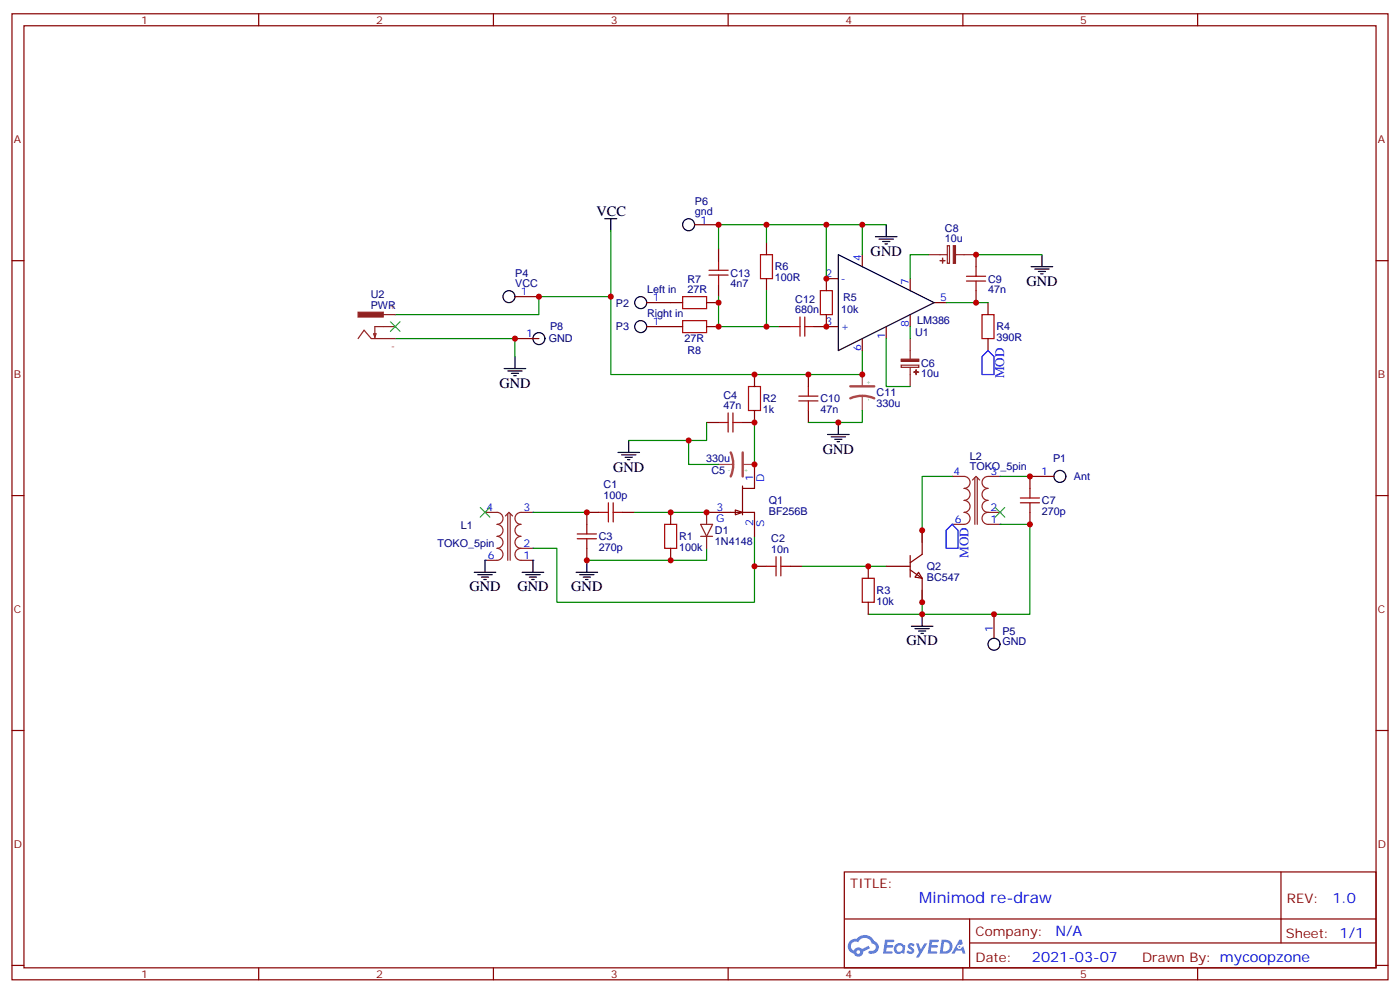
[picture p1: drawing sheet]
<svg xmlns="http://www.w3.org/2000/svg" width="412mm" height="292mm" viewBox="0 0 412 292" stroke-linecap="round" stroke-linejoin="round" font-family="sans-serif">
<g fill="none" stroke="#870000" stroke-width=".35">
<path d="M3.5 4.1h405.4v284.3h-405.4zM7.1 7.6h398.2v277.3h-398.2zM76.2 4.1v3.5M145.3 4.1v3.5M214.5 4.1v3.5M283.6 4.1v3.5M352.8 4.1v3.5M3.5 76.7h3.6M405.3 76.7h3.6M3.5 145.9h3.6M405.3 145.9h3.6M3.5 215h3.6"/>
<path d="M405.3 215h3.6M248.7 256.6h156.6v28.3h-156.6zM377.3 256.7v20.8M248.7 270.5h156.5M285.6 277.5h119.6M285.6 270.5v14.1M3.5 284.2h3.6M76.2 284.9v3.5M145.3 284.9v3.5M214.5 284.9v3.5M283.6 284.9v3.5M352.8 284.9v3.5"/>
<path d="M405.3 284.2h3.6"/>
</g>
<g fill="#5487ff">
<path d="M267.7 277.8a1.22 1.22 0 0 1 1.7 .3l-.4 .6a.47 .47 0 0 0-.3-.4 .47 .47 0 0 0-.5 .1l.1 .3a1.14 1.14 0 0 1 .8 1.7 1.14 1.14 0 0 1-1.9 0l-.2-.2 .5-.5 .7 .4a.29 .29 0 0 0 .3-.2 .29 .29 0 0 0-.2-.4 1.04 1.04 0 0 1-.6-1.7z"/>
<path d="M260.7 276.6h2.4l.3 .2-.2 .5h-1.8l-.1 .9h1.5l.3 .3-.3 .4h-1.6l-.2 1.1 1.7 .1 .2 .3-.2 .3h-2.6z"/>
<path d="M273.8 276.6h2.4l.3 .2-.1 .5h-1.8l-.2 .9h1.6l.3 .3-.4 .4h-1.6l-.1 1.1 1.7 .1 .2 .3-.2 .3h-2.6z"/>
<path d="M282.6 276.6h.7l.3 1.2-.6 .3a.69 .69 0 0 0-1 .3 .69 .69 0 0 0 .4 1 .69 .69 0 0 0 .9-.6l.5-.3 .6 2.2h-.8l-.2-.9h-1.8l-.5 .9h-.8z"/>
<path d="M269.8 277.7h.8l.6 1.8 1.1-1.8h.9l-2.6 4.1h-.8l.9-1.5z"/>
<path d="M277.4 276.6l-.6 4.1h1.3a2.11 2.11 0 0 0 2.5-2.1 2.11 2.11 0 0 0-2.5-2zM278.1 277.3a1.39 1.39 0 0 1 1.7 1.4 1.39 1.39 0 0 1-1.8 1.3h-.3z"/>
<path d="M263.7 278.2a1.54 1.54 0 0 0-.1 2.1 1.54 1.54 0 0 0 2.2 .2l.6 .2 .3-2.3-.2-.2-.4-.1a1.49 1.49 0 0 0-2.4 .1zM264 279.2a.94 .94 0 0 1 1.8 0 .94 .94 0 0 1-1.8 0z"/>
<path d="M250.4 276.9a2.18 2.18 0 0 0 1.1 3.8 1.44 1.44 0 0 0 1.6 .9 1.44 1.44 0 0 0 1.2-1.5l2-1-.5-.7-1.9 .9a1.47 1.47 0 0 0-2.4 .5 1.39 1.39 0 0 1-.7-2 1.39 1.39 0 0 1 2-.4 2.12 2.12 0 0 1 2.2-1.3 2.12 2.12 0 0 1 1.9 1.6 1.14 1.14 0 0 1 1.1 1.5 1.14 1.14 0 0 1-1.7 .7 .43 .43 0 0 0-.5 .3 .43 .43 0 0 0 .4 .5 1.98 1.98 0 0 0 2.5-1.2 1.98 1.98 0 0 0-1.2-2.5 3.1 3.1 0 0 0-5.3-.7l-.9 .1zM252.3 280.2a.55 .55 0 0 1 1.1 0 .55 .55 0 0 1-1.1 0z"/>
<circle cx="282.6" cy="278.7" r=".26"/>
</g>
<g fill="none" stroke="#a10000" stroke-width=".35">
<path d="M220.5 113.8h3.5v7h-3.5zM170 158.6h5.7M170 157.2h5.7M172.9 154.3v2.9M172.9 158.6v2.8M176.4 150.8h2.8M179.2 148v5.6M180.6 150.8h2.8M180.6 148v5.6M195.8 154.3h3.5v7.1h-3.5zM225.8 166.7h2.8M228.6 163.9v5.6"/>
<path d="M230 166.7h2.8M230 163.9v5.6"/>
</g>
<path d="M222.2 110.2v3.6M222.2 120.8v3.6M176.4 150.8h-3.5v3.5M183.4 150.8h3.6M197.6 150.8v3.5M172.9 161.4v3.5M197.6 161.4v3.5M222.2 166.7h3.6M232.8 166.7h3.6" fill="none" stroke="#870000" stroke-width=".35"/>
<path d="M178.2 64.4h3.5M179.9 64.4v3.5M268.5 184.3h6.3M269.5 185h4.3M270.6 185.7h2.1M271.3 186.4h.7M271.6 180.8v3.5" fill="none" stroke="#000" stroke-width=".35"/>
<path d="M148.9 151.9l1-1.1 1.1 1.1M149.6 151.2v13.7M150.3 151.2v13.7M157 150.8h-3.5a1.76 1.76 0 0 0-1.8 1.8 1.76 1.76 0 0 0 1.8 1.7 1.76 1.76 0 0 0-1.8 1.8 1.76 1.76 0 0 0 1.8 1.8 1.76 1.76 0 0 0-1.8 1.7 1.76 1.76 0 0 0 1.8 1.8 1.76 1.76 0 0 0-1.8 1.8 1.76 1.76 0 0 0 1.8 1.7h3.5" fill="none" stroke="#8c2424" stroke-width=".35"/>
<g fill="#00f">
<circle cx="157" cy="164.9" r=".18"/>
<circle cx="157" cy="150.8" r=".18"/>
</g>
<path d="M142.9 150.8h3.5a1.76 1.76 0 0 1 1.8 1.8 1.76 1.76 0 0 1-1.8 1.7 1.76 1.76 0 0 1 1.8 1.8 1.76 1.76 0 0 1-1.8 1.8 1.76 1.76 0 0 1 1.8 1.7 1.76 1.76 0 0 1-1.8 1.8 1.76 1.76 0 0 1 1.8 1.8 1.76 1.76 0 0 1-1.8 1.7h-3.5" fill="none" stroke="#8c2424" stroke-width=".35"/>
<g fill="#00f">
<circle cx="142.9" cy="164.9" r=".18"/>
<circle cx="157" cy="161.4" r=".18"/>
</g>
<path d="M153.5 161.4h3.5" fill="none" stroke="#8c2424" stroke-width=".35"/>
<circle cx="142.9" cy="150.8" r=".18" fill="#870000"/>
<path d="M286.5 141.3l1-1.1 1.1 1.1M287.2 140.6v13.7M287.9 140.6v13.7M294.6 140.2h-3.6a1.76 1.76 0 0 0-1.7 1.8 1.76 1.76 0 0 0 1.7 1.8 1.76 1.76 0 0 0-1.7 1.7 1.76 1.76 0 0 0 1.7 1.8 1.76 1.76 0 0 0-1.7 1.7 1.76 1.76 0 0 0 1.7 1.8 1.76 1.76 0 0 0-1.7 1.8 1.76 1.76 0 0 0 1.7 1.7h3.6" fill="none" stroke="#8c2424" stroke-width=".35"/>
<g fill="#00f">
<circle cx="294.6" cy="154.3" r=".18"/>
<circle cx="294.6" cy="140.2" r=".18"/>
</g>
<path d="M280.5 140.2h3.5a1.76 1.76 0 0 1 1.7 1.8 1.76 1.76 0 0 1-1.7 1.8 1.76 1.76 0 0 1 1.7 1.7 1.76 1.76 0 0 1-1.7 1.8 1.76 1.76 0 0 1 1.7 1.7 1.76 1.76 0 0 1-1.7 1.8 1.76 1.76 0 0 1 1.8 1.8 1.76 1.76 0 0 1-1.8 1.7h-3.5" fill="none" stroke="#8c2424" stroke-width=".35"/>
<g fill="#00f">
<circle cx="280.5" cy="154.3" r=".18"/>
<circle cx="294.6" cy="150.8" r=".18"/>
</g>
<path d="M291 150.8h3.6" fill="none" stroke="#8c2424" stroke-width=".35"/>
<circle cx="280.5" cy="140.2" r=".18" fill="#870000"/>
<g fill="none" stroke="#008700" stroke-width=".35">
<path d="M179.9 67.9v42.3h74.1v-7M225.8 66.1h-14.1v7.1M243.4 66.1h-17.6v5.3M254 75v-8.9h-10.6v15.9M254 66.1h7.1M273.4 75h-5.3v7M287.5 75h19.4M116.4 99.7h35.3v5.3M179.9 87.3h-21.2v5.3h-42.3M211.7 87.3v8.8h14.1M225.8 85.5v10.6h3.5M261.1 99.7v14.1h7"/>
<path d="M268.1 96.1v3.6M278.7 89.1h12.3M202.8 129.6v7.1h8.9M208.1 124.4v5.2h-22.9M222.2 124.4v12.3M254 120.8v3.6h-15.9M157 150.8h15.9M187 150.8h21.1M222.2 157.9v19.4h-58.2v-15.9h-7M280.5 140.2h-8.9v19.4M294.6 154.3h8.8v26.5h-31.8M294.6 140.2h8.8"/>
<path d="M208.1 161.4v3.5h-35.2M236.4 166.7h24.7M271.6 173.7v7.1h-15.8"/>
</g>
<g fill="none" stroke="#000" stroke-width=".35">
<path d="M246.9 75l28.3 14.1-28.3 14.1zM257.9 69.7h6.3M258.9 70.4h4.3M260 71.1h2.1M260.7 71.8h.7M261.1 66.1v3.6M303.7 78.5h6.4M304.8 79.2h4.2M305.9 79.9h2.1M306.9 75v3.5M306.6 80.6h.7M148.5 108.5h6.4"/>
<path d="M149.6 109.2h4.2M150.6 109.9h2.2M151.3 110.6h.7M151.7 105v3.5M182 133.2h6.4M183.1 133.9h4.2M184.1 134.6h2.2M184.9 135.3h.7M185.2 129.6v3.6M243.8 127.9h6.3M244.8 128.6h4.3M245.9 129.3h2.1"/>
<path d="M246.6 130h.7M246.9 124.4v3.5M153.8 168.5h6.4M154.9 169.2h4.2M155.9 169.9h2.1M156.6 170.6h.7M157 164.9v3.6M169.7 168.5h6.3M170.7 169.2h4.3M171.8 169.9h2.1M172.5 170.6h.7M172.9 164.9v3.6"/>
<circle cx="202.8" cy="66.1" r="1.76"/>
<circle cx="149.9" cy="87.3" r="1.76"/>
<circle cx="158.7" cy="99.7" r="1.76"/>
<circle cx="188.7" cy="96.1" r="1.76"/>
<circle cx="188.7" cy="89.1" r="1.76"/>
<circle cx="312.2" cy="140.2" r="1.76"/>
<circle cx="292.8" cy="189.6" r="1.76"/>
</g>
<path d="M115 94.7l2.8 2.8M117.8 94.7l-2.8 2.8M141.5 149.4l2.8 2.8M144.3 149.4l-2.8 2.8M293.2 149.4l2.8 2.8M296 149.4l-2.8 2.8" fill="none" stroke="#3c3" stroke-width=".35"/>
<g fill="none" stroke="#a10000" stroke-width=".35">
<path d="M208.8 79.6h5.7M211.7 76.7v2.9M224 75h3.5v7h-3.5zM287.5 78.5v2.8M201.1 87.3h7v3.5h-7zM201.1 94.4h7v3.5h-7zM208.8 81h5.7M211.7 81v2.8M232.8 96.1h2.9M235.7 93.3v5.7M237.1 96.1h2.8M237.1 93.3v5.7"/>
<path d="M241.7 85.5h3.5v7.1h-3.5zM284.7 82.7h5.6M284.7 81.3h5.6M287.5 82.7v2.8M289.3 92.6h3.5v7.1h-3.5zM235.3 118h5.6M235.3 116.6h5.6M238.1 113.8v2.8M238.1 118v2.8M211.7 124.4h2.8M214.5 121.5v5.7M215.9 124.4h2.8"/>
<path d="M215.9 121.5v5.7M300.6 148h5.6M300.6 146.6h5.6M303.4 143.8v2.8M303.4 148v2.8M254 170.2h3.5v7.1h-3.5z"/>
</g>
<g fill="none" stroke="#870000" stroke-width=".35">
<path d="M204.6 66.1h7.1M211.7 73.2v3.5M225.8 71.4v3.6M254 75v3.5M287.5 75v3.5M151.7 87.3h7M151.7 99.7h7M190.5 96.1h10.6M190.5 89.1h10.6M208.1 96.1h3.6M208.1 89.1h3.6M211.7 83.8v3.5"/>
<path d="M225.8 82v3.5M229.3 96.1h3.5M239.9 96.1h7M243.4 92.6v3.5M246.9 82h-3.5v3.5M254 99.7v3.5M261.1 96.1v3.6M268.1 82v3.5M268.1 92.6v3.5M275.2 89.1h3.5M287.5 85.5v3.6M291 89.1v3.5"/>
<path d="M291 99.7v3.5M238.1 110.2v3.6M208.1 124.4h3.6M218.7 124.4h3.5M238.1 120.8v3.6M303.4 150.8v3.5M310.4 140.2h-7v3.6M255.8 166.7v3.5M255.8 177.3v3.5M292.8 180.8v7.1"/>
</g>
<path d="M250.5 117.2a8.7 8.7 0 0 1 7 0M250.5 113.7h7M215.3 133.2a8.7 8.7 0 0 1-.1 7M218.8 133.2v7" fill="none" stroke="#a64a4a" stroke-width=".71"/>
<path d="M254 110.2v3.5M254 116.4v.8M254 117.4v3.4M211.7 136.7h3.4M215.3 136.7h.8M218.8 136.7h3.4" fill="none" stroke="#a64a4a" stroke-width=".35"/>
<g fill="none" stroke="#8c2424" stroke-width=".35">
<path d="M273.4 75h5.6M279 72.3h.7v5.2h-.7zM281.5 75h6M105.5 99.7l1.7-2.5 2.2 2.5h7M110.1 98.2h.7l-.4 1.1zM112.9 92.6h3.5M116.4 96.1h-6v3.2M268.1 99.7v6M265.5 107.5h5.2v.6h-5.2zM268.1 108.1v5.7M206.4 154.3h3.5l-1.8 3.6zM206.4 157.9h3.5"/>
<path d="M208.1 150.8v3.5M208.1 157.9v3.5"/>
</g>
<g fill="#8c2424" stroke="#8c2424" stroke-width=".35">
<path d="M265.5 105.7h5.2v.7h-5.2z"/>
<path d="M269.2 109.5h1.4z"/>
<path d="M269.8 108.8l.1 1.4z"/>
<path d="M280.8 72.3h.6v5.2h-.6z"/>
<path d="M277.6 76l.1 1.4z"/>
<path d="M276.9 76.7h1.4z"/>
<path d="M105.5 91.9h7.4v1.4h-7.4z"/>
</g>
<path d="M291 103.2l1.8 1.8v5.2h-3.5v-5.2zM278.7 156.1l1.8-1.8 1.7 1.8v5.3h-3.5z" fill="none" stroke="#00f" stroke-width=".35"/>
<path d="M216.6 150.1l2.1 .7-2.1 .7z" fill="#fff" stroke="#870000" stroke-width=".35"/>
<path d="M222.2 136.7v7.1h-3.5M208.1 150.8h14.1v7.1M218.7 143.1v8.4" fill="none" stroke="#870000" stroke-width=".35"/>
<path d="M270.6 168.5l1 1.7-2.1-.3z" fill="#fff" stroke="#870000" stroke-width=".35"/>
<path d="M271.6 156.1v7.1l-3.5 2.4M261.1 166.7h7M268.1 167.7l3.5 2.5v7.1M268.1 163.5v6.4" fill="none" stroke="#870000" stroke-width=".35"/>
<path d="M139.7 168.5h6.3M140.8 169.2h4.2M141.8 169.9h2.1M142.5 170.6h.7M142.9 164.9v3.6" fill="none" stroke="#000" stroke-width=".35"/>
<g fill="#c00">
<circle cx="197.6" cy="150.8" r=".88"/>
<circle cx="202.8" cy="129.6" r=".88"/>
<circle cx="222.3" cy="124.4" r=".88"/>
<circle cx="255.8" cy="166.7" r=".88"/>
<circle cx="271.6" cy="180.8" r=".88"/>
<circle cx="287.5" cy="89.1" r=".88"/>
<circle cx="287.5" cy="75" r=".88"/>
<circle cx="222.3" cy="110.2" r=".88"/>
<circle cx="238.1" cy="110.2" r=".88"/>
<circle cx="254" cy="110.2" r=".88"/>
<circle cx="246.9" cy="124.4" r=".88"/>
<circle cx="243.4" cy="82" r=".88"/>
<circle cx="254" cy="66.1" r=".88"/>
<circle cx="243.4" cy="96.1" r=".88"/>
<circle cx="243.4" cy="66.1" r=".88"/>
<circle cx="225.8" cy="96.1" r=".88"/>
<circle cx="225.8" cy="66.1" r=".88"/>
<circle cx="211.7" cy="89.1" r=".88"/>
<circle cx="211.7" cy="96.1" r=".88"/>
<circle cx="179.9" cy="87.3" r=".88"/>
<circle cx="211.7" cy="66.1" r=".88"/>
<circle cx="292.8" cy="180.8" r=".88"/>
<circle cx="158.8" cy="87.3" r=".88"/>
<circle cx="222.3" cy="166.7" r=".88"/>
<circle cx="172.9" cy="150.8" r=".88"/>
<circle cx="172.9" cy="164.9" r=".88"/>
<circle cx="197.6" cy="164.9" r=".88"/>
<circle cx="303.4" cy="154.3" r=".88"/>
<circle cx="303.4" cy="140.2" r=".88"/>
<circle cx="151.7" cy="99.7" r=".88"/>
<circle cx="208.1" cy="150.8" r=".88"/>
<circle cx="222.3" cy="136.7" r=".88"/>
<circle cx="271.6" cy="156.1" r=".88"/>
<circle cx="271.6" cy="177.3" r=".88"/>
</g>
<text font-size="4.6" fill="#00f" x="270.8" y="265.7">Minimod re-draw</text>
<g font-size="4.2">
<text x="175.7" y="63.7">VCC</text>
<text x="256.5" y="75.3">GND</text>
<text x="302.3" y="84.1">GND</text>
<text x="147.1" y="114.1">GND</text>
<text x="242.4" y="133.5">GND</text>
<text x="180.6" y="138.8">GND</text>
<text x="138.3" y="174.1">GND</text>
<text x="152.4" y="174.1">GND</text>
<text x="168.3" y="174.1">GND</text>
<text x="267.1" y="190">GND</text>
</g>
<g font-size="4.2" fill="#00f">
<text x="392.5" y="265.9">1.0</text>
<text x="310.9" y="275.5">N/A</text>
<text x="304" y="283.3">2021-03-07</text>
</g>
<g font-size="3.9" fill="#00f">
<text x="295.8" y="111.3" transform="rotate(-90 295.8 111.3)">MOD</text>
<text x="285.3" y="164.2" transform="rotate(-90 285.3 164.2)">MOD</text>
</g>
<g font-size="3.9" fill="#800">
<text x="250.5" y="261.2">TITLE:</text>
<text x="379.1" y="265.9">REV:</text>
<text x="287.4" y="275.4">Company:</text>
<text x="378.7" y="276">Sheet: 1/1</text>
<text x="287.4" y="283.1">Date:</text>
<text x="336.4" y="283.2">Drawn By: mycoopzone</text>
</g>
<g font-size="3.2" fill="#800">
<text x="41.6" y="7.1">1</text>
<text x="110.8" y="7.1">2</text>
<text x="179.9" y="7.1">3</text>
<text x="249.1" y="7.1">4</text>
<text x="318.2" y="7.1">5</text>
<text x="4.1" y="42.2">A</text>
<text x="405.9" y="42.2">A</text>
<text x="4.1" y="111.3">B</text>
<text x="405.9" y="111.3">B</text>
<text x="4.1" y="180.4">C</text>
<text x="405.9" y="180.4">C</text>
<text x="4.1" y="249.6">D</text>
<text x="405.9" y="249.6">D</text>
<text x="41.6" y="287.9">1</text>
<text x="110.8" y="287.9">2</text>
<text x="179.9" y="287.9">3</text>
<text x="249.1" y="287.9">4</text>
<text x="318.2" y="287.9">5</text>
</g>
<g font-size="3.2" fill="#000080">
<text x="204.7" y="63.3">gnd</text>
<text x="204.7" y="60.2">P6</text>
<text x="278.4" y="71.3">10u</text>
<text x="278.4" y="68.2">C8</text>
<text x="151.8" y="81.4">P4</text>
<text x="202.5" y="83.2">R7</text>
<text x="215.2" y="81.4">C13</text>
<text x="228.2" y="82.7">100R</text>
<text x="228.2" y="79.6">R6</text>
<text x="291" y="83.2">C9</text>
<text x="109.2" y="87.7">U2</text>
<text x="151.8" y="84.5">VCC</text>
<text x="190.6" y="86.3">Left in</text>
<text x="202.5" y="86.3">27R</text>
<text x="215.2" y="84.6">4n7</text>
<text x="234.3" y="89.1">C12</text>
<text x="248.4" y="88.5">R5</text>
<text x="291" y="86.3">47n</text>
<text x="109.2" y="90.8">PWR</text>
<text x="181.4" y="90.2">P2</text>
<text x="190.6" y="93.3">Right in</text>
<text x="234.3" y="92.3">680n</text>
<text x="247.8" y="92">10k</text>
<text x="270.1" y="95.5">LM386</text>
<text x="161.7" y="100.8">GND</text>
<text x="162" y="97.3">P8</text>
<text x="181.4" y="97.3">P3</text>
<text x="201.6" y="100.8">27R</text>
<text x="269.5" y="99">U1</text>
<text x="293.5" y="100.4">390R</text>
<text x="293.5" y="97.2">R4</text>
<text x="202.5" y="104.3">R8</text>
<text x="271.4" y="107.9">C6</text>
<text x="271.4" y="111.1">10u</text>
<text x="213.1" y="117.3">C4</text>
<text x="224.7" y="118.4">R2</text>
<text x="241.7" y="118.4">C10</text>
<text x="258.2" y="119.8">330u</text>
<text x="258.2" y="116.7">C11</text>
<text x="213.1" y="120.5">47n</text>
<text x="224.7" y="121.5">1k</text>
<text x="241.7" y="121.5">47n</text>
<text x="208" y="136.1">330u</text>
<text x="285.7" y="135.3">L2</text>
<text x="310.2" y="136.1">P1</text>
<text x="177.8" y="143.8">C1</text>
<text x="209.6" y="139.6">C5</text>
<text x="285.7" y="138.5">TOKO_5pin</text>
<text x="316.3" y="141.4">Ant</text>
<text x="177.8" y="146.9">100p</text>
<text x="226.5" y="148.4">Q1</text>
<text x="306.9" y="148.5">C7</text>
<text x="135.7" y="155.7">L1</text>
<text x="226.5" y="151.6">BF256B</text>
<text x="306.9" y="151.6">270p</text>
<text x="128.9" y="161">TOKO_5pin</text>
<text x="176.4" y="159">C3</text>
<text x="200" y="158.9">R1</text>
<text x="210.6" y="160.4">1N4148</text>
<text x="210.6" y="157.2">D1</text>
<text x="227.2" y="159.6">C2</text>
<text x="176.4" y="162.2">270p</text>
<text x="200" y="162.1">100k</text>
<text x="227.2" y="162.8">10n</text>
<text x="273" y="167.8">Q2</text>
<text x="273" y="171">BC547</text>
<text x="258.2" y="178">10k</text>
<text x="258.2" y="174.8">R3</text>
<text x="295.3" y="190">GND</text>
<text x="295.3" y="186.8">P5</text>
</g>
<g font-size="3.2" fill="#00f">
<text x="206.4" y="65.8">1</text>
<text x="253.6" y="76.7" transform="rotate(-90 253.6 76.7)">4</text>
<text x="243.2" y="81.7">2</text>
<text x="247.6" y="83.1">-</text>
<text x="267.8" y="83.8" transform="rotate(-90 267.8 83.8)">7</text>
<text x="153.5" y="87">1</text>
<text x="192.3" y="88.7">1</text>
<text x="276.9" y="88.7">5</text>
<text x="192.3" y="95.8">1</text>
<text x="243.2" y="95.8">3</text>
<text x="155" y="99.3">1</text>
<text x="247.6" y="97.2">+</text>
<text x="260.7" y="99.9" transform="rotate(-90 260.7 99.9)">1</text>
<text x="267.8" y="96.4" transform="rotate(-90 267.8 96.4)">8</text>
<text x="253.6" y="103.4" transform="rotate(-90 253.6 103.4)">6</text>
<text x="221.9" y="141.6" transform="rotate(-90 221.9 141.6)">1</text>
<text x="225.1" y="142" transform="rotate(-90 225.1 142)">D</text>
<text x="280.9" y="139.9">4</text>
<text x="291.7" y="139.9">3</text>
<text x="306.7" y="139.9">1</text>
<text x="143.3" y="150.5">4</text>
<text x="154.2" y="150.5">3</text>
<text x="211" y="153.6">G</text>
<text x="211.1" y="150.5">3</text>
<text x="221.9" y="154.9" transform="rotate(-90 221.9 154.9)">2</text>
<text x="225.1" y="155" transform="rotate(-90 225.1 155)">S</text>
<text x="281.3" y="154">6</text>
<text x="291.7" y="154">1</text>
<text x="291.7" y="150.5">2</text>
<text x="154.2" y="161">2</text>
<text x="143.7" y="164.6">6</text>
<text x="154.2" y="164.6">1</text>
<text x="292.5" y="186.1" transform="rotate(-90 292.5 186.1)">1</text>
</g>
<g font-size="2.5" fill="#8d2323">
<text x="114.6" y="90.8">+</text>
<text x="115.3" y="102.8">-</text>
</g>
<g font-size="1.8" fill="#4ba54b">
<text x="256.4" y="113.4" transform="rotate(-90 256.4 113.4)">+</text>
<text x="256.4" y="118.1" transform="rotate(-90 256.4 118.1)">-</text>
<text x="214.4" y="139.1">-</text>
<text x="219.1" y="139.1">+</text>
</g>
</svg>
